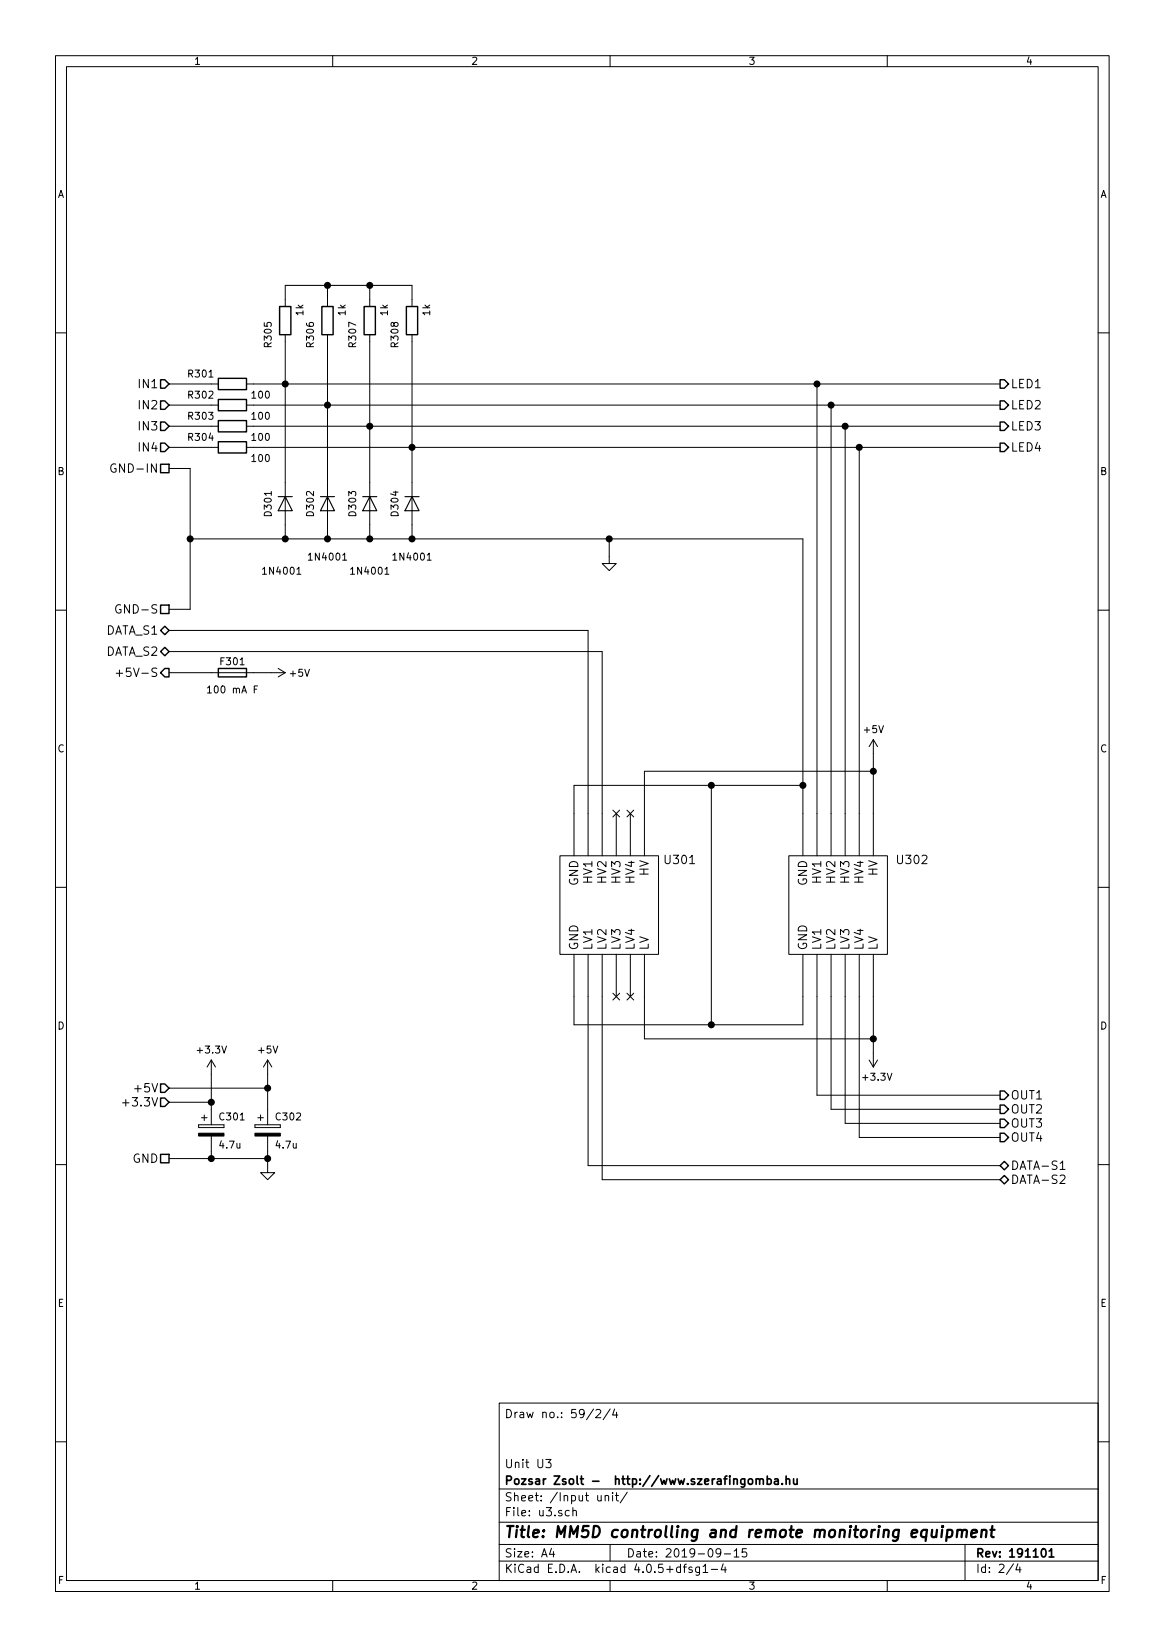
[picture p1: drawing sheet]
<svg xmlns="http://www.w3.org/2000/svg" width="210mm" height="297mm" viewBox="0 0 210 297" stroke-linecap="round" stroke-linejoin="round" font-family="sans-serif">
<g fill="none" stroke="#000" stroke-width=".18">
<path d="M10 10h190v277h-190zM12 12h186v273.1h-186zM60 10v2M110 10v2M160 10v2M51.4 55.3v-3.8h22.9v3.8M59.1 51.5v3.8M66.7 51.5v3.8M10 60h2M30.5 69.3h8.9M30.5 73.1h8.9M30.5 76.9h8.9"/>
<path d="M44.4 69.3h135.9M44.4 73.1h135.9M44.4 76.9h135.9M51.4 60.4v36.8M59.1 60.4v36.8M66.7 60.4v36.8M74.3 60.4v36.8M147.3 69.3v85M149.9 73.1v81.2M152.4 76.9v77.4M198 60h2M20.9 83.7a.71 .71 0 0 0-.9 .7 .71 .71 0 0 0 .9 .7v-.6h-.3"/>
<path d="M30.5 80.7h8.9M30.5 84.5h3.8v25.4h-3.8M34.3 97.2h110.5v57.1M44.4 80.7h135.9M109.9 97.2v4.4h1.2l-1.2 1.3-1.3-1.3h1.3M154.9 80.7v73.6M10 110h2M21.7 109.1a.71 .71 0 0 0-.9 .7 .71 .71 0 0 0 .9 .7l.1-.6h-.3M30.5 113.7h75.5v40.6M30.5 117.5h78.1v36.8M53.5 103.6h.8M61.8 101h.7"/>
<path d="M69.4 103.6h.7M77 101h.7M198 110h2M21 121.4h1.1M21.5 120.8v1.2M30.5 121.3h20.9M37.4 124.1l.4-.4v1.3M37.4 125h.7M45.8 124.3h.5M46.5 123.7h-.7v1.3M50.2 120.6l1.2 .7M51.4 121.3l-1.2 .8"/>
<path d="M157.5 133.4v20.9M157.5 133.4l-.8 1.3M157.5 133.4l.7 1.3M157.5 139.1h-41.3v15.2M101 154.3h17.7v17.8h-17.7zM110.5 146.1l1.2 1.2M111.1 146.7v7.6M111.7 146.1l-1.2 1.2M113.1 146.1l1.2 1.2M113.7 146.7v7.6M114.3 146.1l-1.2 1.2M128.3 141.6v43.2"/>
<path d="M142.2 154.3h17.8v17.8h-17.8zM144.8 141.6h-41.3v12.7M10 160h2M103.5 172.1v12.7h41.3v-12.7M106 172.1v38.1h74.3M108.6 172.1v40.7h71.7M110.5 179.1l1.2 1.3M111.1 172.1v7.6M111.7 179.1l-1.2 1.3M113.1 179.1l1.2 1.3M113.7 172.1v7.6M114.3 179.1l-1.2 1.3"/>
<path d="M116.2 172.1v15.3h41.3M147.3 172.1v25.4h33M149.9 172.1v28h30.4M152.4 172.1v30.5h27.9M154.9 172.1v33h25.4M157.5 172.1v20.3M198 160h2M22.1 198.9h1.2M30.5 198.8h7.6M30.5 196.3h17.8M38.1 191.2v11.7M38.1 191.2l-.8 1.2"/>
<path d="M38.1 191.2l.8 1.2M48.3 191.2v11.7M48.3 191.2l-.8 1.2M48.3 191.2l.7 1.2M156.7 191.2l.8 1.2M158.2 191.2l-.7 1.2M10 210h2M30.5 209h17.8M35.8 202.9v.5zM35.8 203.4h4.6zM35.8 202.9h4.6zM36.3 201.6h1"/>
<path d="M36.8 201.1v1M38.1 204.9v4.1M40.4 202.9v.5zM46 202.9v.5zM46 203.4h4.5zM46 202.9h4.5zM46.5 201.6h1M47 201.1v1M48.3 204.9v6.6h1.2l-1.2 1.3-1.3-1.3h1.3M50.5 202.9v.5zM191.2 209.8l.4-.4v1.5M191.2 212.1l.5-.2 .3 .2v.3v.2l-.9 .8h.9"/>
<path d="M191.2 210.9h.8M198 210h2M90 253h108v32.1h-108zM107 254.1l-1.2 1.9M107.5 254.3l.6-.1 .2 .4-.9 1.1h.9M110 254.1l-1.2 1.9M110.8 254.1l-.3 1.1h.9M111.2 254.7v1M10 260h2M90 278.5h108M90 274.5h108M90 268.5h108"/>
<path d="M98.4 263.2h1l-.5 .6 .4 .1v.7l-.2 .1-.7-.1M99.4 279.2l-.3 1.1h.9M99.8 279.8v1M102.6 272.5l-.4-.1-.3 .3 .1 .6 .2 .1 .4-.1M103.3 272.5l.2-.1 .4 .1v.9M103.3 271.9v1.5M107.8 269.7v.9l.4 .1 .2-.1M108.4 269.7v1M109.1 269.8l.2-.1 .4 .1 .1 .9M109.1 269.7v1M110 278.5v3M110.5 269.2v.2"/>
<path d="M110.5 269.7v1M111 269.7h.5M111.2 269.2v1.3l.3 .2M113.1 269.1l-1.3 2M130 279.9l-.3 .3h-.3l-.3-.3v-.3l.2-.2 .4-.1 .2 .2a1.19 1.19 0 0 1-.2 1.2l-.4 .1M132.4 279.7l.4-.4v1.5M134.6 279.3h-.7l-.1 .7 .2-.1h.5l.2 .3-.1 .5-.2 .1-.6-.1M174 278.5v6.6M198 260h2M60 285.1v1.9M90 281.5h108M110 285.1v1.9"/>
<path d="M123.2 282.6h.6M123.8 282.1l-.4 .2v1.3M124.8 282.7a.37 .37 0 0 0-.6 .1l.1 .2 .5 .2 .1 .1-.3 .3-.4-.1M126.1 282.6v1.4l-.2 .1-.4-.1M126.1 282.7l-.4-.1-.3 .3 .1 .6 .2 .1 .4-.1M126.8 282.5l.4-.4v1.5M126.8 283.6h.8M128.3 283h1.1M130.4 282l-.4 1.1h1M130.6 280.2h1.1M130.8 282.6v1M132.4 280.8h.8"/>
<path d="M160 285.1v1.9M182.8 282l-1.3 2M183.5 282l-.3 1.1h.9M183.9 282.6v1"/>
</g>
<g fill="none" stroke="#000" stroke-width=".3">
<path d="M135 266.8l.2-.1 .4 .1 .1 .6-.1 .2-.4 .1-.2-.1zM136.3 266.8l.3-.1 .3 .1 .1 .9M136.3 266.7v1M137 266.9a.36 .36 0 0 1 .3-.2 .36 .36 0 0 1 .3 .2v.8M138.4 266.8l.4-.1 .3 .3-.2 .6h-.5M138.4 266.2v1.5M139.7 266.8h.6v.9M140.3 267.1h-.4l-.3 .2 .3 .4 .4-.1M141 267.6v.1M141.8 266.8l.2-.1 .3 .1 .1 .9M141.8 266.2v1.5M143.1 266.7l.1 .9 .3 .1 .2-.1"/>
<path d="M143.7 266.7v1M188 279.4l.1-.1a.81 .81 0 0 1 .6 .6 .81 .81 0 0 1-.3 .8l-.1 .1a.8 .8 0 0 1-.6-.6 .8 .8 0 0 1 .3-.8zM189.2 279.7l.4-.4v1.5M189.2 280.8h.8"/>
</g>
<path d="M169.9 275.9l-.2 1.3M170 275.2v.2l.1-.1-.1-.1v.2M170.9 276a.65 .65 0 0 1 .8 .1l-.1 .9a.67 .67 0 0 1-.9 .1M170.9 275.9l-.3 2M172.6 276.1a.52 .52 0 0 1 .9 .1l-.1 1M172.7 275.9l-.2 1.3M173.5 276.2a.52 .52 0 0 1 .8-.2l-.1 1.2M175.2 276.6l.9-.2v-.4l-.6-.1-.3 .3v.9l.2 .1 .5-.1M177 276.1a.52 .52 0 0 1 .9 .1l-.1 1M177.1 275.9l-.2 1.3M178.6 275.9h.7M178.9 275.2l-.2 1.7 .1 .2 .4 .1" fill="none" stroke="#000" stroke-width=".41"/>
<g fill="none" stroke="#000" stroke-width=".25">
<path d="M50.4 55.3h2.1v5.1h-2.1zM58 55.3h2.1v5.1h-2.1zM65.7 55.3h2v5.1h-2zM73.3 55.3h2v5.1h-2zM29 68.5h.7l.8 .8-.8 .7h-.7zM29 72.3h.7l.8 .8-.8 .7h-.7zM29 76.1h.7l.8 .8-.8 .7h-.7zM29 79.9h.7l.8 .8-.8 .7h-.7zM39.4 68.2h5v2.1h-5zM39.4 72h5v2.1h-5zM39.4 75.9h5v2h-5zM39.4 79.7h5v2h-5z"/>
<path d="M180.3 68.5h.8l.8 .8-.8 .7h-.8zM180.3 72.3h.8l.8 .8-.8 .7h-.8zM180.3 76.1h.8l.8 .8-.8 .7h-.8zM180.3 79.9h.8l.8 .8-.8 .7h-.8zM29 83.7h1.5v1.6h-1.5zM29 113.7l.7-.8 .8 .8-.8 .8zM29 117.5l.7-.8 .8 .8-.8 .8zM29 109.1h1.5v1.6h-1.5zM29.7 120.6h.8v1.5h-.8l-.7-.8zM39.4 120.6h5v1.5h-5zM29 195.5h.7l.8 .8-.8 .7h-.7zM29 198h.7l.8 .8-.8 .8h-.7z"/>
<path d="M180.3 196.8h.8l.8 .7-.8 .8h-.8zM180.3 199.3h.8l.8 .8-.8 .7h-.8zM29 208.2h1.5v1.5h-1.5zM180.3 201.8h.8l.8 .8-.8 .8h-.8zM180.3 204.4h.8l.8 .7-.8 .8h-.8zM180.3 210.2l.8-.7 .8 .7-.8 .8zM180.3 212.8l.8-.8 .8 .8-.8 .7z"/>
</g>
<path d="M35.8 204.4h4.6v.5h-4.6zM46 204.4h4.5v.5h-4.5z" fill="#000" stroke="#000" stroke-width=".18"/>
<path d="M50.2 89.6h2.5M51.4 89.6l1.3 2.5h-2.5zM57.8 89.6h2.5M59.1 89.6l1.2 2.5h-2.5zM65.4 89.6h2.5M66.7 89.6l1.2 2.5h-2.5zM73 89.6h2.6M74.3 89.6l1.3 2.5h-2.6z" fill="none" stroke="#000" stroke-width=".2"/>
<g fill="#000" stroke="#000" stroke-width=".25">
<circle cx="59.1" cy="51.5" r=".51"/>
<circle cx="66.7" cy="51.5" r=".51"/>
<circle cx="51.4" cy="69.3" r=".51"/>
<circle cx="59.1" cy="73.1" r=".51"/>
<circle cx="66.7" cy="76.9" r=".51"/>
<circle cx="147.3" cy="69.3" r=".51"/>
<circle cx="149.9" cy="73.1" r=".51"/>
<circle cx="152.4" cy="76.9" r=".51"/>
<circle cx="34.3" cy="97.2" r=".51"/>
<circle cx="51.4" cy="97.2" r=".51"/>
<circle cx="59.1" cy="97.2" r=".51"/>
<circle cx="66.7" cy="97.2" r=".51"/>
<circle cx="74.3" cy="97.2" r=".51"/>
<circle cx="74.3" cy="80.7" r=".51"/>
<circle cx="109.9" cy="97.2" r=".51"/>
<circle cx="154.9" cy="80.7" r=".51"/>
<circle cx="157.5" cy="139.1" r=".51"/>
<circle cx="128.3" cy="141.6" r=".51"/>
<circle cx="144.8" cy="141.6" r=".51"/>
<circle cx="38.1" cy="198.8" r=".51"/>
<circle cx="48.3" cy="196.3" r=".51"/>
<circle cx="128.3" cy="184.8" r=".51"/>
<circle cx="157.5" cy="187.4" r=".51"/>
<circle cx="38.1" cy="209" r=".51"/>
<circle cx="48.3" cy="209" r=".51"/>
</g>
<text font-size="2.8" x="91" y="277.3">Title: MM5D controlling and remote monitoring equipment</text>
<g font-size="2.1">
<text x="25.2" y="70">IN1</text>
<text x="182.3" y="70">LED1</text>
<text x="25.2" y="73.8">IN2</text>
<text x="25.2" y="77.6">IN3</text>
<text x="182.3" y="73.8">LED2</text>
<text x="182.3" y="77.6">LED3</text>
<text x="25.2" y="81.4">IN4</text>
<text x="182.3" y="81.4">LED4</text>
<text x="21" y="85.3">GND-IN</text>
<text x="21.7" y="110.7">GND-S</text>
<text x="18.9" y="114.5">DATA_S1</text>
<text x="18.9" y="118.3">DATA_S2</text>
<text x="22.6" y="122.1">+5V-S</text>
<text x="120" y="155.8">U301</text>
<text x="161.9" y="155.8">U302</text>
<text x="104.3" y="159.8" transform="rotate(-90 104.3 159.8)">GND</text>
<text x="106.8" y="159.2" transform="rotate(-90 106.8 159.2)">HV1</text>
<text x="109.3" y="159.2" transform="rotate(-90 109.3 159.2)">HV2</text>
<text x="111.9" y="159.2" transform="rotate(-90 111.9 159.2)">HV3</text>
<text x="114.4" y="159.2" transform="rotate(-90 114.4 159.2)">HV4</text>
<text x="117" y="158.1" transform="rotate(-90 117 158.1)">HV</text>
<text x="145.5" y="159.8" transform="rotate(-90 145.5 159.8)">GND</text>
<text x="148.1" y="159.2" transform="rotate(-90 148.1 159.2)">HV1</text>
<text x="150.6" y="159.2" transform="rotate(-90 150.6 159.2)">HV2</text>
<text x="153.2" y="159.2" transform="rotate(-90 153.2 159.2)">HV3</text>
<text x="155.7" y="159.2" transform="rotate(-90 155.7 159.2)">HV4</text>
<text x="158.2" y="158.1" transform="rotate(-90 158.2 158.1)">HV</text>
<text x="104.3" y="171.4" transform="rotate(-90 104.3 171.4)">GND</text>
<text x="106.8" y="171.4" transform="rotate(-90 106.8 171.4)">LV1</text>
<text x="109.3" y="171.4" transform="rotate(-90 109.3 171.4)">LV2</text>
<text x="111.9" y="171.4" transform="rotate(-90 111.9 171.4)">LV3</text>
<text x="114.4" y="171.4" transform="rotate(-90 114.4 171.4)">LV4</text>
<text x="117" y="171.4" transform="rotate(-90 117 171.4)">LV</text>
<text x="145.5" y="171.4" transform="rotate(-90 145.5 171.4)">GND</text>
<text x="148.1" y="171.4" transform="rotate(-90 148.1 171.4)">LV1</text>
<text x="150.6" y="171.4" transform="rotate(-90 150.6 171.4)">LV2</text>
<text x="153.2" y="171.4" transform="rotate(-90 153.2 171.4)">LV3</text>
<text x="155.7" y="171.4" transform="rotate(-90 155.7 171.4)">LV4</text>
<text x="158.2" y="171.4" transform="rotate(-90 158.2 171.4)">LV</text>
<text x="24.7" y="197">+5V</text>
<text x="22.9" y="199.6">+3.3V</text>
<text x="182.3" y="198.3">OUT1</text>
<text x="182.3" y="200.8">OUT2</text>
<text x="182.3" y="203.4">OUT3</text>
<text x="23.8" y="209.7">GND</text>
<text x="182.3" y="205.9">OUT4</text>
<text x="182.3" y="211">DATA-S1</text>
<text x="182.3" y="213.5">DATA-S2</text>
<text x="91" y="255.8">Draw no.: 59/2/4</text>
<text x="91" y="267.8">Pozsar Zsolt - http://www.szerafingomba.hu</text>
<text x="91" y="264.8">Unit U3</text>
<text x="91" y="273.5">File: u3.sch</text>
<text x="91" y="270.8">Sheet: /Input unit/</text>
<text x="91" y="280.9">Size: A4</text>
<text x="113" y="280.9">Date: 2019-09-15</text>
<text x="176" y="280.9">Rev: 191101</text>
<text x="91" y="283.7">KiCad E.D.A. kicad 4.0.5+dfsg1-4</text>
<text x="176" y="283.7">Id: 2/4</text>
</g>
<g font-size="1.8">
<text x="35" y="11.7">1</text>
<text x="85" y="11.7">2</text>
<text x="135" y="11.7">3</text>
<text x="185" y="11.7">4</text>
<text x="10.4" y="35.7">A</text>
<text x="198.4" y="35.7">A</text>
<text x="54.7" y="56.9" transform="rotate(-90 54.7 56.9)">1k</text>
<text x="62.3" y="56.9" transform="rotate(-90 62.3 56.9)">1k</text>
<text x="69.9" y="56.9" transform="rotate(-90 69.9 56.9)">1k</text>
<text x="77.5" y="56.9" transform="rotate(-90 77.5 56.9)">1k</text>
<text x="49" y="62.5" transform="rotate(-90 49 62.5)">R305</text>
<text x="56.6" y="62.5" transform="rotate(-90 56.6 62.5)">R306</text>
<text x="64.2" y="62.5" transform="rotate(-90 64.2 62.5)">R307</text>
<text x="71.8" y="62.5" transform="rotate(-90 71.8 62.5)">R308</text>
<text x="34.1" y="68.1">R301</text>
<text x="34.1" y="71.9">R302</text>
<text x="45.5" y="71.9">100</text>
<text x="34.1" y="75.7">R303</text>
<text x="45.5" y="75.7">100</text>
<text x="34.1" y="79.5">R304</text>
<text x="45.5" y="79.5">100</text>
<text x="45.5" y="83.3">100</text>
<text x="10.4" y="85.7">B</text>
<text x="198.4" y="85.7">B</text>
<text x="49" y="92.9" transform="rotate(-90 49 92.9)">D301</text>
<text x="56.6" y="92.9" transform="rotate(-90 56.6 92.9)">D302</text>
<text x="64.2" y="92.9" transform="rotate(-90 64.2 92.9)">D303</text>
<text x="71.8" y="92.9" transform="rotate(-90 71.8 92.9)">D304</text>
<text x="56" y="101.1">1N4001</text>
<text x="71.2" y="101.1">1N4001</text>
<text x="47.7" y="103.6">1N4001</text>
<text x="63.6" y="103.6">1N4001</text>
<text x="39.9" y="120">F301</text>
<text x="37.9" y="125">100 mA F</text>
<text x="52.4" y="122">+5V</text>
<text x="10.4" y="135.7">C</text>
<text x="155.9" y="132.2">+5V</text>
<text x="198.4" y="135.7">C</text>
<text x="10.4" y="185.7">D</text>
<text x="198.4" y="185.7">D</text>
<text x="35.8" y="190">+3.3V</text>
<text x="46.7" y="190">+5V</text>
<text x="155.8" y="194.9">+3.3V</text>
<text x="39.7" y="202">C301</text>
<text x="49.9" y="202">C302</text>
<text x="39.7" y="207.1">4.7u</text>
<text x="49.9" y="207.1">4.7u</text>
<text x="10.4" y="235.7">E</text>
<text x="198.4" y="235.7">E</text>
<text x="10.5" y="285.7">F</text>
<text x="35" y="286.7">1</text>
<text x="85" y="286.7">2</text>
<text x="135" y="286.7">3</text>
<text x="185" y="286.7">4</text>
<text x="198.5" y="285.7">F</text>
</g>
</svg>
